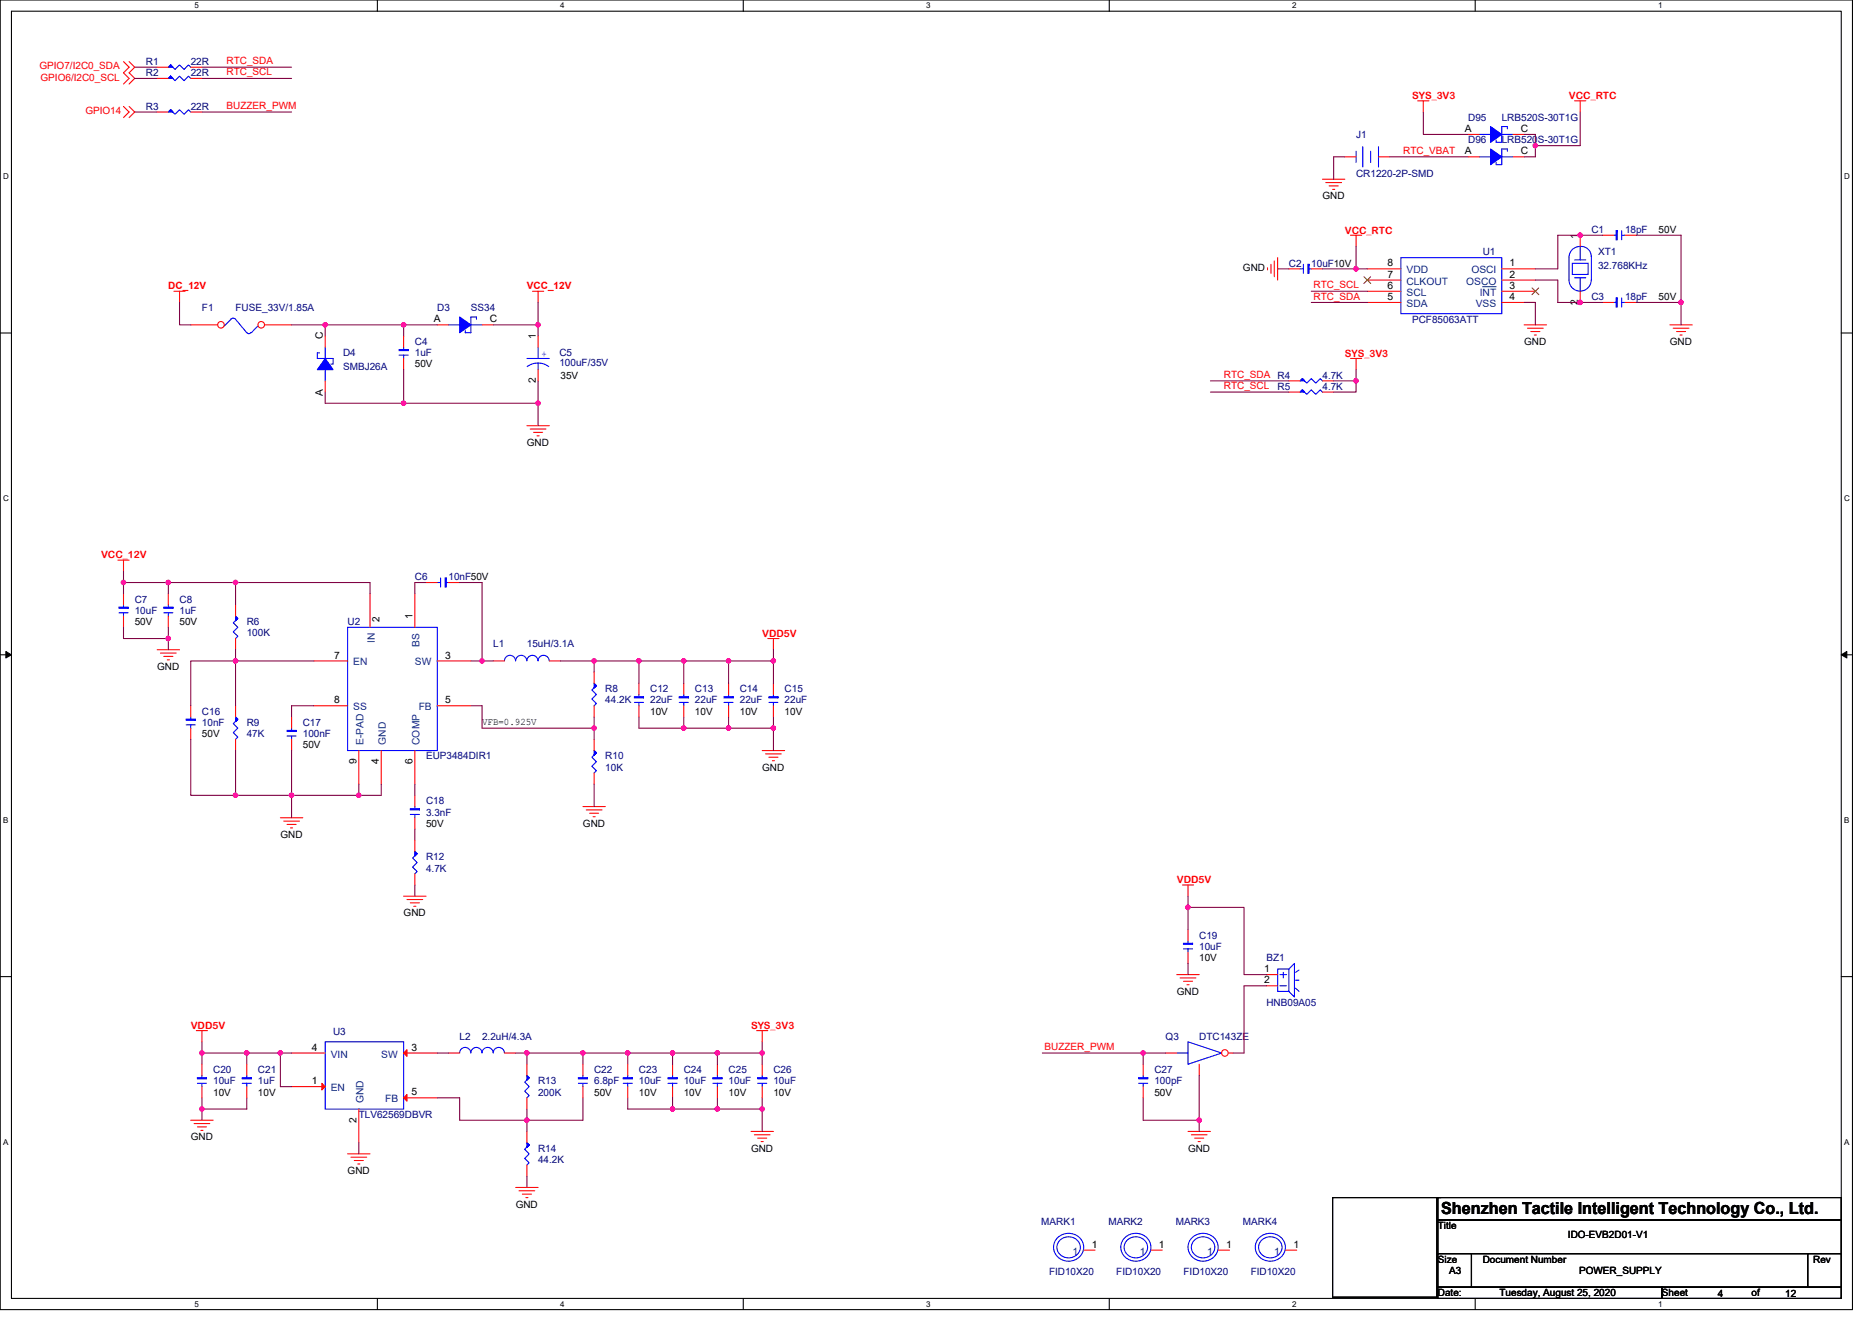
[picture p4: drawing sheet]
<svg xmlns="http://www.w3.org/2000/svg" width="297mm" height="210mm" viewBox="0 0 297 210" stroke-linecap="round" stroke-linejoin="round" font-family="sans-serif">
<path d="M0 0h293.9v207.9h-293.9zM1.8 1.8h290.4v204.3h-290.4z" fill="none" stroke="#000" stroke-width=".17"/>
<g fill="#fff">
<path d="M30.8 .2h.7v1.4h-.7z"/>
<path d="M30.8 206.3h.7v1.4h-.7z"/>
</g>
<path d="M59.9 0v1.8M59.9 206.1v1.8" fill="none" stroke="#000" stroke-width=".17"/>
<g fill="#fff">
<path d="M88.9 .2h.7v1.4h-.7z"/>
<path d="M88.9 206.3h.7v1.4h-.7z"/>
</g>
<path d="M117.9 0v1.8M117.9 206.1v1.8" fill="none" stroke="#000" stroke-width=".17"/>
<g fill="#fff">
<path d="M147 .2h.7v1.4h-.7z"/>
<path d="M147 206.3h.7v1.4h-.7z"/>
</g>
<path d="M176 0v1.8M176 206.1v1.8" fill="none" stroke="#000" stroke-width=".17"/>
<g fill="#fff">
<path d="M205 .2h.7v1.4h-.7z"/>
<path d="M205 206.3h.7v1.4h-.7z"/>
</g>
<path d="M234.1 0v1.8M234.1 206.1v1.8" fill="none" stroke="#000" stroke-width=".17"/>
<g fill="#fff">
<path d="M263.1 .2h.7v1.4h-.7z"/>
<path d="M263.1 206.3h.7v1.4h-.7z"/>
<path d="M.5 27.3h.9v1.4h-.9z"/>
<path d="M292.6 27.3h.9v1.4h-.9z"/>
<path d="M.5 78.4h.9v1.4h-.9z"/>
<path d="M292.6 78.4h.9v1.4h-.9z"/>
</g>
<path d="M0 52.9h1.8M292.2 52.9h1.7" fill="none" stroke="#000" stroke-width=".17"/>
<g fill="#fff">
<path d="M.5 129.5h.8v1.4h-.8z"/>
<path d="M292.6 129.5h.9v1.4h-.9z"/>
</g>
<path d="M0 103.9h1.8M292.2 103.9h1.7" fill="none" stroke="#000" stroke-width=".17"/>
<path d="M.9 103.4l.9 .5-.9 .5zM292.2 103.9l.8-.5v1z" fill="#000" stroke="#000" stroke-width=".16"/>
<g fill="#fff">
<path d="M.5 180.5h.8v1.4h-.8z"/>
<path d="M292.6 180.5h.9v1.4h-.9z"/>
</g>
<path d="M0 155h1.8M292.2 155h1.7M211.5 190.1h16.5v15.8h-16.5zM228.2 190.1h64v3.5h-64zM228.2 193.6h64v5.4h-64zM228.2 199h5.3v5.3h-5.3zM228.2 190.1h.5M233.5 199h53.3v5.3h-53.3zM286.8 199h5.4v5.3h-5.4zM228.2 204.3h35.5v1.8h-35.5zM263.7 204.3h28.5v1.8h-28.5z" fill="none" stroke="#000" stroke-width=".17"/>
<g fill="none" stroke="#f00" stroke-width=".17">
<path d="M19.6 9.8l.9 .9-.9 .9 .9 .8-.9 .9M19.6 16.9l.9 .9-.9 .9M20.5 9.8l.9 .9-.9 .9 .9 .8-.9 .9M20.5 16.9l.9 .9-.9 .9M24.9 10.7h1.8M30.3 10.7h1.7M225 16h1.7M225.8 16v1.8M249.8 16h1.8M250.7 16v1.8M209.8 28.4h3.6M210.4 29h2.5"/>
<path d="M210.9 29.5h1.4M211.5 30.1h.3M214.3 37.3h1.8M215.2 37.3v1.8M233 21.3h1.7M240.1 21.3h1.7M250.7 37.3v1.8M254.3 37.3h1.8M257.8 37.3h1.8M27.6 46.2h1.8M28.5 46.2v1.8M51.6 53.3v1.8"/>
<path d="M84.5 46.2h1.8M85.4 46.2v1.8M201.1 42.5v.3M201.7 42v1.4M202.2 41.4v2.5M202.7 40.9v3.5M214.3 56.9h1.8M215.2 56.9v1.8M241.8 51.6h3.6M242.4 52.1h2.5M242.9 52.6h1.4M243.5 53.2h.3"/>
<path d="M250.7 46.2v1.8M265 51.6h3.5M265.5 52.1h2.5M266 52.6h1.5M266.6 53.2h.3M51.6 60.5v1.7M83.6 67.6h3.6M84.1 68.1h2.5M84.7 68.6h1.4M85.2 69.2h.4M18.7 88.9h1.8M19.6 88.9v1.8"/>
<path d="M26.7 94.2v1.8M26.7 97.8v1.8M24.9 103.1h3.6M25.5 103.7h2.5M26 104.2h1.4M26.5 104.7h.4M46.3 113.8v1.8M46.3 117.3v1.8M94.3 106.7v1.8M94.3 112v1.8M101.4 108.5v1.7M101.4 112v1.8"/>
<path d="M108.5 108.5v1.7M108.5 112v1.8M120.9 119.1h3.6M121.5 119.7h2.5M121.8 101.3h1.8M122.7 101.3v1.8M44.5 129.8h3.5M45 130.3h2.5M45.5 130.9h1.5M46.1 131.4h.3M65.8 126.2v1.8M65.8 129.8v1.8"/>
<path d="M92.5 128h3.6M93 128.5h2.5M93.6 129.1h1.4M94.1 129.6h.3M122 120.2h1.4M122.6 120.7h.3M64 142.2h3.6M64.6 142.8h2.5M65.1 143.3h1.4M65.7 143.8h.3M186.7 154.7h3.6M187.3 155.2h2.5"/>
<path d="M187.6 140.5h1.8M187.8 155.7h1.4M188.3 156.3h.4M188.5 140.5v1.7M30.3 177.8h3.5M30.8 178.3h2.5M31.2 163.6h1.7M31.3 178.9h1.5M31.9 179.4h.3M32 163.6v1.8M39.2 168.9v1.8M39.2 172.5v1.7"/>
<path d="M46.3 172.5h5.3M46.3 167.1h5.3M56.9 176v5.4M64 167.1h5.4M64 174.2h5.4M83.6 168.9v1.8M83.6 174.2v1.8M119.2 179.6h3.5M120.1 163.6h1.7M120.9 163.6v1.8M185 167.1h1.7M188.5 179.6h3.6"/>
<path d="M190.3 168.9v1.8M55.2 183.1h3.5M55.7 183.7h2.5M56.2 184.2h1.5M56.8 184.7h.3M81.8 188.5h3.6M82.4 189h2.5M82.9 189.5h1.4M83.4 190.1h.4M119.7 180.1h2.5M120.2 180.6h1.5M120.8 181.2h.3"/>
<path d="M172 198.4h1.8M189 180.1h2.5M189.6 180.6h1.4M190.1 181.2h.4"/>
</g>
<g fill="none" stroke="#00f" stroke-width=".17">
<path d="M26.7 10.7l.4-.4 .7 .7 .7-.7 .7 .7 .7-.7 .4 .4M234.7 21.3h1.8M238.3 21.3h1.8M239.2 20.4v-.3h-.9v2.5h-.9v-.4M250.7 39.1v2.2M256.1 37.3h.3M257.3 36.6v1.5M257.3 37.3h.5M50.7 56h-.3v.9h2.4v.9h-.3M51.6 58.7v1.8M51.6 55.1v1.8M249 40.9v3.6"/>
<path d="M249 44.4a1.77 1.77 0 0 0 1.7 1.8 1.77 1.77 0 0 0 1.8-1.8M249.5 41.8h2.5v1.8h-2.5zM249.8 41.3h1.8M249.8 44.1h1.8M250.7 44.1v2.1M252.5 40.7a1.77 1.77 0 0 0-1.8-1.6 1.77 1.77 0 0 0-1.7 1.8M252.5 40.7v3.8M26 97.3h1.4M26.7 97.3v.5M26.7 96v.4M45.5 116.8h1.5M46.3 116.8v.5"/>
<path d="M46.3 115.6v.3M94.3 108.5l.3 .3-.7 .7 .7 .7-.7 .8 .7 .7-.3 .3M100.7 111.5h1.4M101.4 111.5v.5M101.4 110.2v.4M107.8 111.5h1.4M108.5 111.5v.5M108.5 110.2v.4M65.1 129.3h1.4M65.8 129.3v.5M65.8 128v.4M38.4 171.9h1.5"/>
<path d="M39.2 171.9v.6M39.2 170.7v.3M51.6 165.4h12.4v10.6h-12.4zM83.6 170.7l.4 .3-.8 .7 .8 .8-.8 .7 .8 .7-.4 .3M186.7 167.1h1.8M188.5 165.4l5.3 1.7-5.3 1.8zM167.9 196.4a2.38 2.38 0 0 1 2.7-.4 2.38 2.38 0 0 1 1.3 2.5 2.38 2.38 0 0 1-2.9 1.6 2.38 2.38 0 0 1-1.7-2.7zM168.2 196.8a1.85 1.85 0 0 1 2.2-.3 1.85 1.85 0 0 1 1 1.9 1.86 1.86 0 0 1-2.2 1.2 1.86 1.86 0 0 1-1.4-2.1z"/>
</g>
<g fill="#00f" stroke="#00f" stroke-width=".17">
<path d="M45.5 115.9v.2h1.5v-.2z" fill-rule="evenodd"/>
<path d="M236.5 20.1l1.8 1.2-1.8 1.3z" fill-rule="evenodd"/>
<path d="M26 96.4v.1h1.4v-.1z" fill-rule="evenodd"/>
<path d="M100.7 110.6v.2h1.4v-.2z" fill-rule="evenodd"/>
<path d="M27.1 10.3l.3 .4h-.7l.4-.4 .3 .4z" fill-rule="evenodd"/>
<path d="M38.4 171v.2h1.5v-.2z" fill-rule="evenodd"/>
<path d="M107.8 110.6v.2h1.4v-.2z" fill-rule="evenodd"/>
<path d="M51.6 56.9l1.2 1.8h-2.4z" fill-rule="evenodd"/>
<path d="M94.3 108.5l.3 .3-.3 .4 .3-.4-.3 .4z" fill-rule="evenodd"/>
<path d="M83.6 170.7l.4 .3-.4 .4 .4-.4-.4 .4z" fill-rule="evenodd"/>
<path d="M65.1 128.4v.1h1.4v-.1z" fill-rule="evenodd"/>
<path d="M256.4 36.6v1.5h.2v-1.5z" fill-rule="evenodd"/>
</g>
<g fill="#f00" stroke="#f00" stroke-width=".17">
<path d="M64 167.1l.6-.5v1.1z"/>
<path d="M64 174.2l.6-.5v1.1z"/>
<path d="M51.1 171.9l.5 .6-.5 .5z"/>
</g>
<circle cx="194.4" cy="167.1" r=".52" fill="#fff" stroke="#f00" stroke-width=".17"/>
<g fill="none" stroke="#f00" stroke-width=".17">
<path d="M24.9 12.4h1.8M24.9 17.8h1.8M30.3 12.4h1.7M30.3 17.8h1.7M233 24.9h1.7M240.1 24.9h1.7M64 53.3v1.8M64 56.9v1.8M69.4 51.6h1.8M76.5 51.6h1.8M85.4 53.3v1.8M85.4 58.7v1.8"/>
<path d="M204.5 42.7h1.8M208.1 42.7h1.7M217 48h5.3M217 46.2h5.3M217 44.4h5.3M217 42.7h5.3M238.3 42.7h5.3M238.3 44.4h5.3M238.3 46.2h5.3M238.3 48h5.3M254.3 48h1.8M257.8 48h1.8"/>
<path d="M204.5 60.5h1.8M209.8 60.5h1.8M37.4 96v1.8M30.3 112v1.8M30.3 115.6v1.7M37.4 112v1.8M37.4 117.3v1.8M37.4 101.3v1.8M78.3 104.9h1.7M87.2 104.9h1.7M94.3 117.3v1.8M115.6 108.5v1.7"/>
<path d="M115.6 112v1.8M122.7 108.5v1.7M122.7 112v1.8M65.8 133.4v1.7M65.8 138.7v1.8M94.3 122.7v1.8M201 154.7h1.7M201 156.5h1.7M71.2 167.1h1.7M80 167.1h1.8M92.5 168.9v1.8M92.5 172.5v1.7"/>
<path d="M106.7 168.9v1.8M106.7 172.5v1.7M120.9 168.9v1.8M120.9 172.5v1.7M194.9 167.1h.7M182.6 198.4h1.8M193.3 198.4h1.8"/>
</g>
<g fill="none" stroke="#00f" stroke-width=".17">
<path d="M26.7 12.4l.4-.3 .7 .7 .7-.7 .7 .7 .7-.7 .4 .3M26.7 17.8l.4-.4 .7 .7 .7-.7 .7 .7 .7-.7 .4 .4M234.7 24.9h1.8M238.3 24.9h1.8M239.2 24v-.4h-.9v2.5h-.9v-.3M35.6 51.7l1.1-1a.47 .47 0 0 1 .7 0l1.8 2.1M39.8 52.8a.36 .36 0 0 1-.6 0M40.9 51.7l-1 1.1M63.3 56.4h1.5M64 56.4v.5M64 55.1v.4M71.2 51.6h1.7"/>
<path d="M74.7 51.6h1.8M75.6 50.7v-.4h-.9v2.5h-.9v-.3M83.6 56.9h3.6M83.6 58.2a2.86 2.86 0 0 1 3.5 0M85.4 57.6v1.1M85.4 55.1v1.8M206.3 42.7h.5M206.8 42v1.4M207.7 42.7h.4M222.3 40.9h16v8.9h-16zM256.1 48h.3M257.3 47.3v1.4"/>
<path d="M257.3 48h.5M206.3 60.5l.3-.4 .7 .7 .8-.7 .7 .7 .7-.7 .3 .4M37.4 97.8l.3 .3-.7 .7 .7 .8-.7 .7 .7 .7-.3 .3M29.5 115h1.5M30.3 115v.6M30.3 113.8v.4M37.4 113.8l.3 .4-.7 .7 .7 .7-.7 .7 .7 .7-.3 .3M81.8 104.9a.88 .88 0 0 0-.9-.9 .88 .88 0 0 0-.9 .9M83.6 104.9a.88 .88 0 0 0-.9-.9 .88 .88 0 0 0-.9 .9M87.1 104.9a.89 .89 0 0 0-.8-.9 .89 .89 0 0 0-.9 .9 .88 .88 0 0 0-.9-.9 .88 .88 0 0 0-.9 .9M94.3 119.1l.3 .4-.7 .7 .7 .7-.7 .7 .7 .7-.3 .4M114.9 111.5h1.4"/>
<path d="M115.6 111.5v.5M115.6 110.2v.4M122 111.5h1.4M122.7 111.5v.5M122.7 110.2v.4M65.8 135.1l.4 .4-.7 .7 .7 .7-.7 .7 .7 .7-.4 .4M202.7 153.8h1.8v3.6h-1.8zM203.1 154.7h1M203.1 156.5h1M203.6 154.3v.9M204.5 153.8l.9-.9v5.3l-.9-.8M205.6 156.8l.5 .6"/>
<path d="M205.6 155.6h.5M206.1 154l-.5 .3M80 167.1a.89 .89 0 0 0-.9-.9 .89 .89 0 0 0-.9 .9 .89 .89 0 0 0-.8-.9 .89 .89 0 0 0-.9 .9 .89 .89 0 0 0-.9-.9 .89 .89 0 0 0-.9 .9 .88 .88 0 0 0-.9-.9 .88 .88 0 0 0-.9 .9M91.8 171.9h1.4M92.5 171.9v.6M92.5 170.7v.3M106 171.9h1.4M106.7 171.9v.6M106.7 170.7v.3M120.2 171.9h1.5M120.9 171.9v.6M120.9 170.7v.3"/>
<path d="M178.5 196.4a2.38 2.38 0 0 1 2.8-.4 2.38 2.38 0 0 1 1.3 2.5 2.38 2.38 0 0 1-2.9 1.6 2.38 2.38 0 0 1-1.8-2.7zM178.9 196.8a1.85 1.85 0 0 1 2.2-.3 1.85 1.85 0 0 1 .9 1.9 1.86 1.86 0 0 1-2.2 1.2 1.86 1.86 0 0 1-1.4-2.1zM189.2 196.4a2.38 2.38 0 0 1 2.8-.4 2.38 2.38 0 0 1 1.2 2.5 2.38 2.38 0 0 1-2.8 1.6 2.38 2.38 0 0 1-1.8-2.7zM189.6 196.8a1.85 1.85 0 0 1 2.1-.3 1.85 1.85 0 0 1 1 1.9 1.86 1.86 0 0 1-2.2 1.2 1.86 1.86 0 0 1-1.4-2.1z"/>
</g>
<g fill="#00f" stroke="#00f" stroke-width=".17">
<path d="M120.2 171v.2h1.5v-.2z" fill-rule="evenodd"/>
<path d="M114.9 110.6v.2h1.4v-.2z" fill-rule="evenodd"/>
<path d="M72.9 50.3l1.8 1.3-1.8 1.2z" fill-rule="evenodd"/>
<path d="M63.3 55.5v.1h1.5v-.1z" fill-rule="evenodd"/>
<path d="M27.1 12.1l.3 .3h-.7l.4-.3 .3 .3z" fill-rule="evenodd"/>
<path d="M256.4 47.3v1.4h.2v-1.4z" fill-rule="evenodd"/>
<path d="M29.5 114.2v.1h1.5v-.1z" fill-rule="evenodd"/>
<path d="M94.3 119.1l.3 .4-.3 .3 .3-.3-.3 .3z" fill-rule="evenodd"/>
<path d="M106 171v.2h1.4v-.2z" fill-rule="evenodd"/>
<path d="M91.8 171v.2h1.4v-.2z" fill-rule="evenodd"/>
<path d="M207.5 42v1.4h.2v-1.4z" fill-rule="evenodd"/>
<path d="M206.6 60.1l.4 .4h-.7l.3-.4 .4 .4z" fill-rule="evenodd"/>
<path d="M26.7 17.8l.4-.4 .3 .4-.3-.4 .3 .4z" fill-rule="evenodd"/>
<path d="M65.8 135.1l.4 .4-.4 .3 .4-.3-.4 .3z" fill-rule="evenodd"/>
<path d="M236.5 23.6l1.8 1.3-1.8 1.2z" fill-rule="evenodd"/>
<path d="M37.4 113.8l.3 .4-.3 .3 .3-.3-.3 .3z" fill-rule="evenodd"/>
<path d="M122 110.6v.2h1.4v-.2z" fill-rule="evenodd"/>
<path d="M37.4 97.8l.3 .3-.3 .4 .3-.4-.3 .4z" fill-rule="evenodd"/>
</g>
<path d="M216.4 43.9l1.1 1.1M217.5 43.9l-1.1 1.1M243.1 45.7l1.1 1.1M244.2 45.7l-1.1 1.1" fill="none" stroke="#804000" stroke-width=".16"/>
<path d="M235.2 45.5h2.2" fill="none" stroke="#004080" stroke-width=".16"/>
<circle cx="35.1" cy="51.6" r=".52" fill="#fff" stroke="#f00" stroke-width=".17"/>
<path d="M30.3 51.6h4.2" fill="none" stroke="#f00" stroke-width=".17"/>
<circle cx="41.4" cy="51.6" r=".52" fill="#fff" stroke="#f00" stroke-width=".17"/>
<g fill="none" stroke="#f00" stroke-width=".17">
<path d="M213.4 24.9h1.8M218.7 24.9h1.8M42 51.6h4.3M204.5 62.2h1.8M209.8 62.2h1.8M19.6 94.2v1.8M19.6 97.8v1.8M58.7 94.2v5.4M65.8 94.2v5.4M67.6 92.5h1.8M71.2 92.5h1.7M49.8 104.9h5.4"/>
<path d="M49.8 112h5.4M56.9 119.1v5.4M60.5 119.1v5.4M65.8 119.1v5.4M69.4 112h5.3M69.4 104.9h5.3M188.5 147.6v1.8M188.5 151.1v1.8M32 168.9v1.8M32 172.5v1.7M83.6 179.6v1.8M99.6 168.9v1.8"/>
<path d="M99.6 172.5v1.7M113.8 168.9v1.8M113.8 172.5v1.7M181.4 168.9v1.8M181.4 172.5v1.7M83.6 184.9v1.8M204 198.4h1.8"/>
</g>
<g fill="none" stroke="#00f" stroke-width=".17">
<path d="M215.2 24v1.8M216.2 23.3v3.2M217.5 24v1.8M218.7 23.3v3.2M206.3 62.2l.3-.3 .7 .7 .8-.7 .7 .7 .7-.7 .3 .3M18.9 97.3h1.4M19.6 97.3v.5M19.6 96v.4M55.2 99.6h14.2v19.5h-14.2zM69.4 92.5h.5M69.9 91.7v1.5M70.8 92.5h.4"/>
<path d="M187.8 150.6h1.4M188.5 150.6v.5M188.5 149.4v.3M31.3 171.9h1.5M32 171.9v.6M32 170.7v.3M98.9 171.9h1.4M99.6 171.9v.6M99.6 170.7v.3M113.1 171.9h1.5M113.8 171.9v.6M113.8 170.7v.3"/>
<path d="M180.7 171.9h1.4M181.4 171.9v.6M181.4 170.7v.3M83.6 181.4l.4 .3-.8 .7 .8 .7-.8 .8 .8 .7-.4 .3M199.9 196.4a2.38 2.38 0 0 1 2.7-.4 2.38 2.38 0 0 1 1.3 2.5 2.38 2.38 0 0 1-2.8 1.6 2.38 2.38 0 0 1-1.8-2.7zM200.2 196.8a1.85 1.85 0 0 1 2.2-.3 1.85 1.85 0 0 1 1 1.9 1.86 1.86 0 0 1-2.2 1.2 1.86 1.86 0 0 1-1.4-2.1z"/>
</g>
<g fill="#00f" stroke="#00f" stroke-width=".17">
<path d="M31.3 171v.2h1.5v-.2z" fill-rule="evenodd"/>
<path d="M187.8 149.7v.2h1.4v-.2z" fill-rule="evenodd"/>
<path d="M18.9 96.4v.1h1.4v-.1z" fill-rule="evenodd"/>
<path d="M70.6 91.7v1.5h.2v-1.5z" fill-rule="evenodd"/>
<path d="M83.6 181.4l.4 .3-.4 .4 .4-.4-.4 .4z" fill-rule="evenodd"/>
<path d="M206.6 61.9l.4 .3h-.7l.3-.3 .4 .3z" fill-rule="evenodd"/>
<path d="M98.9 171v.2h1.4v-.2z" fill-rule="evenodd"/>
<path d="M113.1 171v.2h1.5v-.2z" fill-rule="evenodd"/>
<path d="M180.7 171v.2h1.4v-.2z" fill-rule="evenodd"/>
</g>
<g fill="none" stroke="#800040" stroke-width=".17">
<path d="M21.4 10.7h3.5M21.4 12.4h3.5M21.4 17.8h3.5M32 10.7h14.3M32 12.4h14.3M32 17.8h14.3M225.8 17.8v3.5h7.2M250.7 17.8v5.3h-7.1M213.4 24.9h-1.8v3.5M215.2 39.1v3.6M220.5 24.9h12.5M241.8 21.3h1.8v1.8"/>
<path d="M243.6 23.1v1.8h-1.8M254.3 37.3h-7.1v5.4h-3.6M259.6 37.3h7.1v10.7M28.5 48v3.6h1.8M46.3 51.6h5.3M51.6 51.6v1.7M51.6 51.6h12.4M64 51.6v1.7M64 51.6h5.4M64 58.7v5.3M78.3 51.6h7.1M85.4 51.6v1.7"/>
<path d="M85.4 48v3.6M202.7 42.7h1.8M208.1 46.2h8.9M208.1 48h8.9M209.8 42.7h7.2M215.2 58.7v1.8h-3.6M241.8 48h1.8v3.6M243.6 44.4l3.6 .1v3.5h7.1M259.6 48h7.1M266.7 48v3.6M51.6 62.2v1.8h12.4M64 64h21.4"/>
<path d="M85.4 60.5v3.5M85.4 64v3.6M192.1 60.5h12.4M192.1 62.2h12.4M215.2 60.5v1.7h-3.6M19.6 92.5v1.7M19.6 99.6v1.7h7.1M19.6 90.7v1.8M19.6 92.5h7.1M26.7 92.5h10.7M26.7 92.5v1.7M26.7 99.6v1.7"/>
<path d="M58.7 94.2v-1.7h-21.3v3.5M67.6 92.5h-1.8v1.7M72.9 92.5h3.6v12.4M26.7 101.3v1.8M30.3 117.3v8.9h7.1M37.4 103.1v8.9M37.4 119.1v7.1h8.9M46.3 119.1v7.1M49.8 104.9h-19.5v7.1M49.8 112h-3.5v1.8M74.7 104.9h1.8M74.7 112h1.8v3.6h17.8"/>
<path d="M76.5 104.9h1.8M88.9 104.9h5.4M94.3 113.8v1.8M94.3 115.6v1.7M94.3 104.9h7.1M94.3 104.9v1.8M101.4 104.9v3.6M101.4 113.8v1.8h7.1M101.4 104.9h7.1M108.5 104.9v3.6M108.5 113.8v1.8M108.5 104.9h7.1"/>
<path d="M108.5 115.6h7.1M115.6 104.9v3.6M115.6 113.8v1.8M115.6 104.9h7.1M115.6 115.6h7.1M122.7 104.9v3.6M122.7 113.8v1.8M122.7 115.6v3.5M122.7 103.1v1.8M46.3 126.2v3.6M46.3 126.2h10.6M56.9 124.5v1.7"/>
<path d="M60.5 124.5v1.7h-3.6M65.8 131.6v1.7M65.8 124.5v1.7M94.3 124.5v3.5M65.8 140.5v1.7M188.5 144v3.6M188.5 144h8.9v10.7h3.6M188.5 142.2v1.8M188.5 152.9v1.8M201 156.5h-3.6v10.6h-1.8M32 165.4v1.7M32 167.1h7.2"/>
<path d="M32 167.1v1.8M32 174.2v1.8M32 176v1.8M39.2 167.1v1.8M39.2 174.2v1.8h-7.2M39.2 167.1h5.3M44.5 167.1v5.4h1.8M44.5 167.1h1.8M69.4 174.2h3.5v3.6h10.7M69.4 167.1h1.8M81.8 167.1h1.8v1.8M83.6 176v1.8"/>
<path d="M83.6 177.8v1.8M83.6 167.1h8.9v1.8M92.5 174.2v3.6h-8.9M92.5 167.1h7.1v1.8M99.6 174.2v1.8h7.1M99.6 167.1h7.1v1.8M106.7 174.2v1.8M106.7 167.1h7.1M106.7 176h7.1M113.8 167.1v1.8M113.8 174.2v1.8M113.8 167.1h7.1"/>
<path d="M113.8 176h7.1M120.9 167.1v1.8M120.9 174.2v1.8M120.9 176v3.6M120.9 165.4v1.7M165.4 167.1h16M181.4 167.1v1.8M181.4 167.1h3.6M181.4 174.2v3.6h8.9M190.3 177.8v1.8M190.3 170.7v7.1M56.9 181.4v1.7"/>
<path d="M83.6 186.7v1.8"/>
</g>
<g fill="#f0f" stroke="#f0f" stroke-width=".17">
<circle cx="76.5" cy="104.9" r=".35"/>
<circle cx="94.3" cy="104.9" r=".35"/>
<circle cx="94.3" cy="115.6" r=".35"/>
<circle cx="101.4" cy="104.9" r=".35"/>
<circle cx="108.5" cy="104.9" r=".35"/>
<circle cx="115.6" cy="104.9" r=".35"/>
<circle cx="56.9" cy="126.2" r=".35"/>
<circle cx="122.7" cy="104.9" r=".35"/>
<circle cx="115.6" cy="115.6" r=".35"/>
<circle cx="108.5" cy="115.6" r=".35"/>
<circle cx="122.7" cy="115.6" r=".35"/>
<circle cx="26.7" cy="92.4" r=".35"/>
<circle cx="19.6" cy="92.4" r=".35"/>
<circle cx="26.7" cy="101.3" r=".35"/>
<circle cx="44.5" cy="167.1" r=".35"/>
<circle cx="39.1" cy="167.1" r=".35"/>
<circle cx="32" cy="167.1" r=".35"/>
<circle cx="32" cy="176" r=".35"/>
<circle cx="83.6" cy="177.8" r=".35"/>
<circle cx="83.6" cy="167.1" r=".35"/>
<circle cx="99.6" cy="167.1" r=".35"/>
<circle cx="92.5" cy="167.1" r=".35"/>
<circle cx="113.8" cy="167.1" r=".35"/>
<circle cx="106.7" cy="167.1" r=".35"/>
<circle cx="120.9" cy="176" r=".35"/>
<circle cx="113.8" cy="176" r=".35"/>
<circle cx="106.7" cy="176" r=".35"/>
<circle cx="120.9" cy="167.1" r=".35"/>
<circle cx="181.4" cy="167.1" r=".35"/>
<circle cx="188.5" cy="144" r=".35"/>
<circle cx="190.3" cy="177.8" r=".35"/>
<circle cx="64" cy="51.5" r=".35"/>
<circle cx="51.6" cy="51.5" r=".35"/>
<circle cx="85.4" cy="64" r=".35"/>
<circle cx="64" cy="64" r=".35"/>
<circle cx="85.4" cy="51.5" r=".35"/>
<circle cx="250.7" cy="37.3" r=".35"/>
<circle cx="250.7" cy="48" r=".35"/>
<circle cx="266.7" cy="48" r=".35"/>
<circle cx="243.6" cy="23.1" r=".35"/>
<circle cx="215.2" cy="42.7" r=".35"/>
<circle cx="215.2" cy="60.4" r=".35"/>
<circle cx="37.4" cy="104.9" r=".35"/>
<circle cx="37.4" cy="92.4" r=".35"/>
<circle cx="37.4" cy="126.2" r=".35"/>
<circle cx="46.3" cy="126.2" r=".35"/>
</g>
<text font-size="2.6" x="228.7" y="192.7">Shenzhen Tactile Intelligent Technology Co., Ltd.</text>
<g font-size="1.6" fill="#f00">
<text x="6.3" y="11">GPIO7/I2C0_SDA</text>
<text x="36" y="10.2">RTC_SDA</text>
<text x="36" y="12">RTC_SCL</text>
<text x="6.4" y="12.8">GPIO6/I2C0_SCL</text>
<text x="36" y="17.3">BUZZER_PWM</text>
<text x="224.1" y="15.7">SYS_3V3</text>
<text x="249" y="15.7">VCC_RTC</text>
<text x="13.5" y="18.1">GPIO14</text>
<text x="222.6" y="24.4">RTC_VBAT</text>
<text x="213.4" y="37.1">VCC_RTC</text>
<text x="26.7" y="45.9">DC_12V</text>
<text x="83.6" y="45.9">VCC_12V</text>
<text x="208.4" y="45.8">RTC_SCL</text>
<text x="208.4" y="47.5">RTC_SDA</text>
<text x="194.2" y="60">RTC_SDA</text>
<text x="213.4" y="56.6">SYS_3V3</text>
<text x="194.2" y="61.8">RTC_SCL</text>
<text x="16" y="88.6">VCC_12V</text>
<text x="120.9" y="101.1">VDD5V</text>
<text x="186.7" y="140.2">VDD5V</text>
<text x="30.3" y="163.3">VDD5V</text>
<text x="119.2" y="163.3">SYS_3V3</text>
<text x="165.8" y="166.7">BUZZER_PWM</text>
</g>
<g font-size="1.6" fill="#000080">
<text x="23.2" y="10.3">R1</text>
<text x="30.3" y="10.3">22R</text>
<text x="23.2" y="12.1">R2</text>
<text x="23.2" y="17.4">R3</text>
<text x="30.3" y="12.1">22R</text>
<text x="30.3" y="17.4">22R</text>
<text x="215.2" y="21.9">J1</text>
<text x="233" y="19.2">D95</text>
<text x="233" y="22.8">D96</text>
<text x="238.3" y="19.2">LRB520S-30T1G</text>
<text x="238.3" y="22.8">LRB520S-30T1G</text>
<text x="215.2" y="28.1">CR1220-2P-SMD</text>
<text x="235.3" y="40.5">U1</text>
<text x="252.5" y="37">C1</text>
<text x="253.6" y="40.5">XT1</text>
<text x="257.8" y="37">18pF</text>
<text x="204.5" y="42.3">C2</text>
<text x="208.1" y="42.3">10uF10V</text>
<text x="252.5" y="47.6">C3</text>
<text x="253.6" y="42.7">32.768KHz</text>
<text x="257.8" y="47.6">18pF</text>
<text x="32" y="49.4">F1</text>
<text x="37.4" y="49.4">FUSE_33V/1.85A</text>
<text x="69.4" y="49.4">D3</text>
<text x="74.7" y="49.4">SS34</text>
<text x="224.1" y="51.2">PCF85063ATT</text>
<text x="54.4" y="56.5">D4</text>
<text x="54.4" y="58.7">SMBJ26A</text>
<text x="65.8" y="54.8">C4</text>
<text x="65.8" y="56.5">1uF</text>
<text x="88.8" y="56.5">C5</text>
<text x="88.8" y="58.1">100uF/35V</text>
<text x="202.7" y="60.1">R4</text>
<text x="202.7" y="61.9">R5</text>
<text x="209.8" y="60.1">4.7K</text>
<text x="209.8" y="61.9">4.7K</text>
<text x="21.4" y="95.7">C7</text>
<text x="28.5" y="95.7">C8</text>
<text x="65.8" y="92.1">C6</text>
<text x="71.2" y="92.1">10nF50V</text>
<text x="21.4" y="97.4">10uF</text>
<text x="28.5" y="97.4">1uF</text>
<text x="39.2" y="99.2">R6</text>
<text x="39.2" y="101">100K</text>
<text x="55.2" y="99.2">U2</text>
<text x="78.3" y="102.8">L1</text>
<text x="83.6" y="102.8">15uH/3.1A</text>
<text x="32" y="113.4">C16</text>
<text x="96.1" y="109.9">R8</text>
<text x="96.1" y="111.7">44.2K</text>
<text x="103.2" y="109.9">C12</text>
<text x="103.2" y="111.7">22uF</text>
<text x="110.3" y="109.9">C13</text>
<text x="110.3" y="111.7">22uF</text>
<text x="117.4" y="109.9">C14</text>
<text x="117.4" y="111.7">22uF</text>
<text x="124.5" y="109.9">C15</text>
<text x="124.5" y="111.7">22uF</text>
<text x="32" y="115.2">10nF</text>
<text x="39.2" y="115.2">R9</text>
<text x="39.2" y="117">47K</text>
<text x="48" y="115.2">C17</text>
<text x="48" y="117">100nF</text>
<text x="67.6" y="120.5">EUP3484DIR1</text>
<text x="96.1" y="120.5">R10</text>
<text x="96.1" y="122.3">10K</text>
<text x="67.6" y="127.7">C18</text>
<text x="67.6" y="129.4">3.3nF</text>
<text x="67.6" y="136.5">R12</text>
<text x="67.6" y="138.3">4.7K</text>
<text x="190.3" y="149">C19</text>
<text x="190.3" y="150.8">10uF</text>
<text x="201" y="152.5">BZ1</text>
<text x="201" y="159.7">HNB09A05</text>
<text x="52.8" y="164.3">U3</text>
<text x="72.9" y="165">L2</text>
<text x="76.5" y="165">2.2uH/4.3A</text>
<text x="185" y="165">Q3</text>
<text x="190.3" y="165">DTC143ZE</text>
<text x="33.8" y="170.3">C20</text>
<text x="33.8" y="172.1">10uF</text>
<text x="40.9" y="170.3">C21</text>
<text x="40.9" y="172.1">1uF</text>
<text x="85.4" y="172.1">R13</text>
<text x="85.4" y="173.9">200K</text>
<text x="94.3" y="170.3">C22</text>
<text x="94.3" y="172.1">6.8pF</text>
<text x="101.4" y="170.3">C23</text>
<text x="101.4" y="172.1">10uF</text>
<text x="108.5" y="170.3">C24</text>
<text x="108.5" y="172.1">10uF</text>
<text x="115.6" y="170.3">C25</text>
<text x="115.6" y="172.1">10uF</text>
<text x="122.7" y="170.3">C26</text>
<text x="122.7" y="172.1">10uF</text>
<text x="183.2" y="170.3">C27</text>
<text x="183.2" y="172.1">100pF</text>
<text x="56.9" y="177.4">TLV62569DBVR</text>
<text x="85.4" y="182.8">R14</text>
<text x="85.4" y="184.6">44.2K</text>
<text x="165.2" y="194.5">MARK1</text>
<text x="175.9" y="194.5">MARK2</text>
<text x="186.6" y="194.5">MARK3</text>
<text x="197.2" y="194.5">MARK4</text>
<text x="166.5" y="202.3">FID10X20</text>
<text x="177.1" y="202.3">FID10X20</text>
<text x="187.8" y="202.3">FID10X20</text>
<text x="198.5" y="202.3">FID10X20</text>
</g>
<g font-size="1.6">
<text x="232.4" y="21">A</text>
<text x="241.3" y="21">C</text>
<text x="232.4" y="24.5">A</text>
<text x="241.3" y="24.5">C</text>
<text x="209.8" y="31.6">GND</text>
<text x="250.4" y="37.9" transform="rotate(-90 250.4 37.9)">1</text>
<text x="263.2" y="37">50V</text>
<text x="197.2" y="43">GND</text>
<text x="220.2" y="47.6">5</text>
<text x="220.2" y="45.8">6</text>
<text x="220.2" y="44.1">7</text>
<text x="220.2" y="42.3">8</text>
<text x="239.5" y="44.1">2</text>
<text x="239.5" y="45.8">3</text>
<text x="239.5" y="47.6">4</text>
<text x="239.5" y="42.3">1</text>
<text x="263.2" y="47.6">50V</text>
<text x="51.2" y="53.9" transform="rotate(-90 51.2 53.9)">C</text>
<text x="68.8" y="51.2">A</text>
<text x="77.7" y="51.2">C</text>
<text x="85" y="53.9" transform="rotate(-90 85 53.9)">1</text>
<text x="250.4" y="48.4" transform="rotate(-90 250.4 48.4)">2</text>
<text x="65.8" y="58.3">50V</text>
<text x="241.8" y="54.8">GND</text>
<text x="265" y="54.8">GND</text>
<text x="51.2" y="62.8" transform="rotate(-90 51.2 62.8)">A</text>
<text x="85" y="60.8" transform="rotate(-90 85 60.8)">2</text>
<text x="88.9" y="60.1">35V</text>
<text x="83.6" y="70.8">GND</text>
<text x="21.4" y="99.2">50V</text>
<text x="28.5" y="99.2">50V</text>
<text x="60.2" y="98.7" transform="rotate(-90 60.2 98.7)">2</text>
<text x="65.4" y="98.3" transform="rotate(-90 65.4 98.3)">1</text>
<text x="24.9" y="106.3">GND</text>
<text x="53" y="104.5">7</text>
<text x="70.6" y="104.5">3</text>
<text x="53" y="111.6">8</text>
<text x="70.6" y="111.6">5</text>
<text x="103.2" y="113.4">10V</text>
<text x="110.3" y="113.4">10V</text>
<text x="117.4" y="113.4">10V</text>
<text x="124.5" y="113.4">10V</text>
<text x="32" y="117">50V</text>
<text x="48" y="118.8">50V</text>
<text x="76.5" y="115">VFB=0.925V</text>
<text x="56.6" y="121.3" transform="rotate(-90 56.6 121.3)">9</text>
<text x="60.1" y="121.3" transform="rotate(-90 60.1 121.3)">4</text>
<text x="65.4" y="121.3" transform="rotate(-90 65.4 121.3)">6</text>
<text x="120.9" y="122.3">GND</text>
<text x="67.6" y="131.2">50V</text>
<text x="92.5" y="131.2">GND</text>
<text x="44.5" y="133">GND</text>
<text x="64" y="145.4">GND</text>
<text x="190.3" y="152.5">10V</text>
<text x="200.6" y="154.3">1</text>
<text x="186.7" y="157.9">GND</text>
<text x="200.6" y="156.1">2</text>
<text x="49.5" y="166.8">4</text>
<text x="65.3" y="166.8">3</text>
<text x="33.8" y="173.9">10V</text>
<text x="40.9" y="173.9">10V</text>
<text x="49.5" y="172.1">1</text>
<text x="65.3" y="173.9">5</text>
<text x="94.3" y="173.9">50V</text>
<text x="101.4" y="173.9">10V</text>
<text x="108.5" y="173.9">10V</text>
<text x="115.6" y="173.9">10V</text>
<text x="122.7" y="173.9">10V</text>
<text x="183.2" y="173.9">50V</text>
<text x="56.6" y="178.2" transform="rotate(-90 56.6 178.2)">2</text>
<text x="30.3" y="181">GND</text>
<text x="119.2" y="182.8">GND</text>
<text x="188.5" y="182.8">GND</text>
<text x="55.2" y="186.3">GND</text>
<text x="81.8" y="191.7">GND</text>
<text x="228.2" y="195.1">Title</text>
<text x="248.8" y="196.5">IDO-EVB2D01-V1</text>
<text x="173.2" y="198">1</text>
<text x="183.9" y="198">1</text>
<text x="194.6" y="198">1</text>
<text x="205.2" y="198">1</text>
<text x="228.2" y="200.4">Size</text>
<text x="229.9" y="202.2">A3</text>
<text x="235.3" y="200.4">Document Number</text>
<text x="250.6" y="202.2">POWER_SUPPLY</text>
<text x="287.7" y="200.4">Rev</text>
<text x="228.2" y="205.7">Date:</text>
<text x="237.9" y="205.7">Tuesday, August 25, 2020</text>
<text x="263.7" y="205.7">Sheet</text>
<text x="272.6" y="205.9">4</text>
<text x="277.9" y="205.7">of</text>
<text x="283.3" y="205.9">12</text>
</g>
<g font-size="1.6" fill="#004080">
<text x="223.2" y="46.9">SCL</text>
<text x="223.2" y="45.2">CLKOUT</text>
<text x="223.2" y="43.4">VDD</text>
<text x="232.7" y="45.2">OSCO</text>
<text x="233.5" y="43.4">OSCI</text>
<text x="234.8" y="46.9">INT</text>
<text x="223.2" y="48.7">SDA</text>
<text x="234.2" y="48.7">VSS</text>
<text x="56" y="105.6">EN</text>
<text x="59.5" y="102.1" transform="rotate(-90 59.5 102.1)">IN</text>
<text x="65.8" y="105.6">SW</text>
<text x="66.6" y="102.6" transform="rotate(-90 66.6 102.6)">BS</text>
<text x="56" y="112.7">SS</text>
<text x="66.4" y="112.7">FB</text>
<text x="57.7" y="118.2" transform="rotate(-90 57.7 118.2)">E-PAD</text>
<text x="61.2" y="118.2" transform="rotate(-90 61.2 118.2)">GND</text>
<text x="66.6" y="118.2" transform="rotate(-90 66.6 118.2)">COMP</text>
<text x="52.5" y="167.9">VIN</text>
<text x="60.5" y="167.9">SW</text>
<text x="52.5" y="173.2">EN</text>
<text x="57.7" y="175.1" transform="rotate(-90 57.7 175.1)">GND</text>
<text x="61.1" y="175">FB</text>
<text x="170.2" y="199.1">1</text>
<text x="180.9" y="199.1">1</text>
<text x="191.5" y="199.1">1</text>
<text x="202.2" y="199.1">1</text>
</g>
<text font-size="1.6" fill="#00f" x="85.9" y="56.7">+</text>
<g font-size="1.3">
<text x="30.8" y="1.3">5</text>
<text x="88.9" y="1.3">4</text>
<text x="147" y="1.3">3</text>
<text x="205" y="1.3">2</text>
<text x="263.1" y="1.3">1</text>
<text x=".5" y="28.4">D</text>
<text x="292.6" y="28.4">D</text>
<text x=".5" y="79.5">C</text>
<text x="292.6" y="79.5">C</text>
<text x=".5" y="130.6">B</text>
<text x="292.6" y="130.6">B</text>
<text x=".5" y="181.7">A</text>
<text x="292.6" y="181.7">A</text>
<text x="30.8" y="207.4">5</text>
<text x="88.9" y="207.4">4</text>
<text x="147" y="207.4">3</text>
<text x="205" y="207.4">2</text>
<text x="263.1" y="207.4">1</text>
</g>
</svg>
